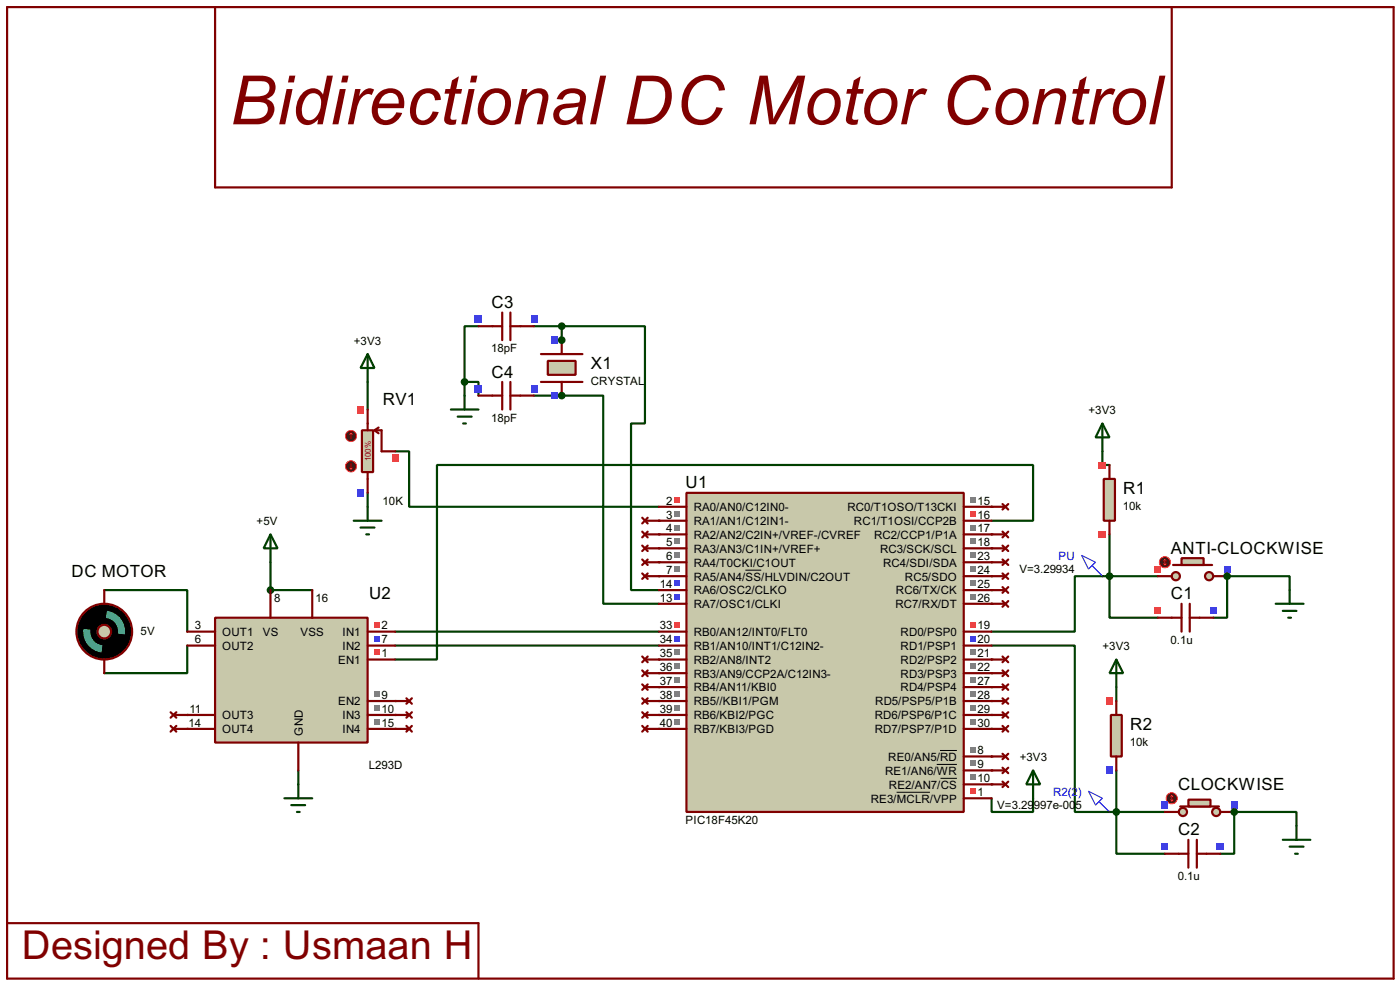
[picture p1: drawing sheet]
<svg xmlns="http://www.w3.org/2000/svg" width="256mm" height="180mm" viewBox="0 0 256 180" stroke-linecap="round" stroke-linejoin="round" font-family="sans-serif">
<path d="M67.4 69.9v5.1M67.4 90.2v2.6M203.3 97.8v15.3h8.8M49.6 102.9v5.1M202 105.5h10.1M224.8 105.5h11.5v2.5" fill="none" stroke="#004000" stroke-width=".4"/>
<circle cx="224.8" cy="105.5" r=".2" fill="#004000"/>
<path d="M224.8 105.5v7.6h-2.5M203.3 148.6h10.1M204.5 141v15.3h8.9M226.1 148.6h11.4v2.6" fill="none" stroke="#004000" stroke-width=".4"/>
<circle cx="226.1" cy="148.6" r=".2" fill="#004000"/>
<path d="M202 82.6v2.5h1.3M204.5 125.8v2.5M226.1 148.6v7.7h-2.5" fill="none" stroke="#004000" stroke-width=".4"/>
<g fill="#004000">
<circle cx="120.7" cy="102.9" r=".2"/>
<circle cx="120.7" cy="105.5" r=".2"/>
<circle cx="120.7" cy="120.7" r=".2"/>
<circle cx="120.7" cy="123.2" r=".2"/>
<circle cx="120.7" cy="125.8" r=".2"/>
<circle cx="120.7" cy="128.3" r=".2"/>
<circle cx="120.7" cy="130.9" r=".2"/>
<circle cx="120.7" cy="133.4" r=".2"/>
<circle cx="181.7" cy="92.8" r=".2"/>
<circle cx="181.7" cy="100.4" r=".2"/>
<circle cx="181.7" cy="102.9" r=".2"/>
<circle cx="181.7" cy="105.5" r=".2"/>
<circle cx="181.7" cy="108" r=".2"/>
<circle cx="181.7" cy="110.5" r=".2"/>
</g>
<path d="M181.7 118.2h15.2v30.4h6.4M202 105.5h-5.1v10.1h-15.2" fill="none" stroke="#004000" stroke-width=".4"/>
<g fill="#004000">
<circle cx="181.7" cy="120.7" r=".2"/>
<circle cx="181.7" cy="123.2" r=".2"/>
<circle cx="181.7" cy="125.8" r=".2"/>
<circle cx="181.7" cy="128.3" r=".2"/>
<circle cx="181.7" cy="130.9" r=".2"/>
<circle cx="181.7" cy="133.4" r=".2"/>
<circle cx="181.7" cy="138.5" r=".2"/>
<circle cx="181.7" cy="141" r=".2"/>
<circle cx="181.7" cy="143.6" r=".2"/>
</g>
<path d="M181.7 146.1v2.5h7.6v-2.5" fill="none" stroke="#004000" stroke-width=".4"/>
<circle cx="181.7" cy="97.8" r=".2" fill="#004000"/>
<path d="M72.4 82.6h2.6v10.2h45.7" fill="none" stroke="#004000" stroke-width=".4"/>
<g fill="#004000">
<circle cx="120.7" cy="95.3" r=".2"/>
<circle cx="120.7" cy="97.8" r=".2"/>
<circle cx="120.7" cy="100.4" r=".2"/>
</g>
<path d="M19.1 108h15.2v7.6M34.3 118.2v5h-15.2M72.4 115.6h48.3" fill="none" stroke="#004000" stroke-width=".4"/>
<g fill="#004000">
<circle cx="34.3" cy="130.9" r=".2"/>
<circle cx="34.3" cy="133.4" r=".2"/>
</g>
<path d="M72.4 118.2h48.3" fill="none" stroke="#004000" stroke-width=".4"/>
<g fill="#004000">
<circle cx="72.4" cy="130.9" r=".2"/>
<circle cx="72.4" cy="133.4" r=".2"/>
</g>
<path d="M181.7 95.3h7.6v-10.2h-109.2v35.6h-7.7" fill="none" stroke="#004000" stroke-width=".4"/>
<g fill="#004000">
<circle cx="72.4" cy="128.3" r=".2"/>
<circle cx="49.6" cy="108" r=".2"/>
</g>
<path d="M49.6 108h7.6M54.7 141v2.6" fill="none" stroke="#004000" stroke-width=".4"/>
<circle cx="102.9" cy="72.4" r=".2" fill="#004000"/>
<path d="M97.8 72.4h12.7v38.1h10.2" fill="none" stroke="#004000" stroke-width=".4"/>
<circle cx="102.9" cy="62.3" r=".2" fill="#004000"/>
<path d="M87.7 59.7h-2.6v10.2M97.8 59.7h5.1M102.9 59.7h15.3v17.8h-2.6v30.5h5.1M102.9 59.7v2.6M85.1 69.9h2.6v2.5M85.1 69.9v2.5M49.6 97.8l1.3 2.6h-2.6zM49.6 97.8v5.1M189.3 141l1.3 2.6h-2.6zM189.3 141v5.1" fill="none" stroke="#004000" stroke-width=".4"/>
<circle cx="19.1" cy="115.6" r="5.1" fill="#000" stroke="#800000" stroke-width=".4"/>
<circle cx="19.1" cy="115.6" r="1.25" fill="#c8c8aa" stroke="#800000" stroke-width=".4"/>
<g fill="#000" stroke="#000" stroke-width=".4">
<path d="M16.2 113.1a3.8 3.8 0 0 1 3.4-1.3l-.2 1.3a2.5 2.5 0 0 0-2.8 2.2l-1.3-.2 .2-.8z" fill-rule="evenodd"/>
<path d="M18.8 118.1a2.5 2.5 0 0 0 2.8-2.1l1.3 .1a3.8 3.8 0 0 1-4.3 3.3z" fill-rule="evenodd"/>
</g>
<g fill="#00c0c0">
<path d="M15.3 115.1l1.3 .2a2.53 2.53 0 0 0 2.2 2.8l-.2 1.3a3.8 3.8 0 0 1-3.3-4.3z" fill-rule="evenodd"/>
<path d="M19.6 111.8a3.8 3.8 0 0 1 3.3 4.3l-1.3-.1a2.45 2.45 0 0 0-2.2-2.9z" fill-rule="evenodd"/>
</g>
<path d="M19.1 108v2.5M19.1 120.7v2.5" fill="none" stroke="#800000" stroke-width=".4"/>
<circle cx="49.5" cy="108" r=".5" fill="#004000" stroke="#004000" stroke-width=".4"/>
<path d="M52.1 146.1h5.1M53.4 147.4h2.5M54.4 148.6h.5M54.7 143.6v2.5" fill="none" stroke="#004000" stroke-width=".4"/>
<path d="M66.3 78.8h2.1v7.6h-2.1z" fill="#c8c8aa" stroke="#800000" stroke-width=".4"/>
<path d="M67.4 75v3.8M68.6 78.8l.8 .5M68.6 78.8h1.3v3.8h2.5M69.4 78.3l-.8 .5M67.4 86.4v3.8" fill="none" stroke="#800000" stroke-width=".4"/>
<circle cx="64.3" cy="79.8" r="1" fill="#400000" stroke="#f00" stroke-width=".2"/>
<path d="M64.3 79.3l-.2 .3M64.3 79.3l.3 .3M64.3 79.3v1" fill="none" stroke="#f00" stroke-width=".2"/>
<circle cx="64.3" cy="85.4" r="1" fill="#400000" stroke="#f00" stroke-width=".2"/>
<path d="M64.1 85.7l.2 .2M64.3 84.9v1M64.6 85.7l-.3 .2" fill="none" stroke="#f00" stroke-width=".2"/>
<path d="M65.5 89.6h1.2v1.3h-1.2z" fill="#4040ff"/>
<g fill="#ff4040">
<path d="M65.5 74.3h1.2v1.3h-1.2z"/>
<path d="M71.8 83.2h1.3v1.3h-1.3z"/>
</g>
<path d="M67.4 64.8l1.2 2.6h-2.5zM67.4 64.8v5.1M64.8 95.3h5.1M66.1 96.6h2.5M67.1 97.8h.5M67.4 92.8v2.5" fill="none" stroke="#004000" stroke-width=".4"/>
<g fill="#c8c8aa" stroke="#800000" stroke-width=".4">
<circle cx="215.4" cy="105.5" r=".75"/>
<circle cx="221.5" cy="105.5" r=".75"/>
</g>
<path d="M214.9 103.4h7.2" fill="none" stroke="#800000" stroke-width=".4"/>
<path d="M216.5 102.2h4v1.2h-4z" fill="#c8c8aa" stroke="#800000" stroke-width=".4"/>
<path d="M212.1 105.5h2.6M222.3 105.5h2.5" fill="none" stroke="#800000" stroke-width=".4"/>
<circle cx="213.4" cy="102.9" r="1" fill="#400000" stroke="#f00" stroke-width=".2"/>
<path d="M213.2 103.2l.2 .2M213.4 102.4v1M213.4 102.4l.3 .3M213.4 102.4l-.2 .3M213.7 103.2l-.3 .2" fill="none" stroke="#f00" stroke-width=".2"/>
<path d="M224.2 103.6h1.3v1.2h-1.3z" fill="#4040ff"/>
<path d="M211.5 103.6h1.3v1.2h-1.3z" fill="#ff4040"/>
<path d="M202.2 87.7h2.1v7.6h-2.1z" fill="#c8c8aa" stroke="#800000" stroke-width=".4"/>
<path d="M203.3 85.1v2.6M203.3 95.3v2.5" fill="none" stroke="#800000" stroke-width=".4"/>
<g fill="#ff4040">
<path d="M201.3 84.5h1.3v1.3h-1.3z"/>
<path d="M201.3 97.2h1.3v1.3h-1.3z"/>
</g>
<circle cx="203.2" cy="105.5" r=".5" fill="#004000" stroke="#004000" stroke-width=".4"/>
<path d="M233.7 110.5h5.1M235 111.8h2.5M236 113.1h.5M236.3 108v2.5" fill="none" stroke="#004000" stroke-width=".4"/>
<path d="M198.2 101.7l2.5 1.2-1.3 1.3zM200.2 103.7l1.8 1.8" fill="none" stroke="#0000c0" stroke-width=".2"/>
<path d="M212.1 113.1h4.4M216.5 110.5v5.1M218 110.5v5.1M218 113.1h4.3" fill="none" stroke="#800000" stroke-width=".4"/>
<path d="M211.5 111.2h1.3v1.2h-1.3z" fill="#ff4040"/>
<path d="M221.7 111.2h1.2v1.2h-1.2z" fill="#4040ff"/>
<circle cx="224.8" cy="105.5" r=".5" fill="#004000" stroke="#004000" stroke-width=".4"/>
<g fill="#c8c8aa" stroke="#800000" stroke-width=".4">
<circle cx="216.7" cy="148.6" r=".75"/>
<circle cx="222.8" cy="148.6" r=".75"/>
</g>
<path d="M216.2 147.6h7.1" fill="none" stroke="#800000" stroke-width=".4"/>
<path d="M217.7 146.4h4.1v1.2h-4.1z" fill="#c8c8aa" stroke="#800000" stroke-width=".4"/>
<path d="M213.4 148.6h2.6M223.6 148.6h2.5" fill="none" stroke="#800000" stroke-width=".4"/>
<circle cx="214.6" cy="146.1" r="1" fill="#400000" stroke="#f00" stroke-width=".2"/>
<path d="M214.4 146.4l.3 .2M214.7 145.6v1M214.7 145.6l.2 .3M214.7 145.6l-.3 .3M214.9 146.4l-.2 .2" fill="none" stroke="#f00" stroke-width=".2"/>
<g fill="#4040ff">
<path d="M225.5 146.7h1.2v1.3h-1.2z"/>
<path d="M212.8 146.7h1.2v1.3h-1.2z"/>
</g>
<path d="M203.5 130.9h2v7.6h-2z" fill="#c8c8aa" stroke="#800000" stroke-width=".4"/>
<path d="M204.5 128.3v2.6M204.5 138.5v2.5" fill="none" stroke="#800000" stroke-width=".4"/>
<path d="M202.6 127.7h1.3v1.3h-1.3z" fill="#ff4040"/>
<path d="M202.6 140.4h1.3v1.3h-1.3z" fill="#4040ff"/>
<circle cx="204.5" cy="148.6" r=".5" fill="#004000" stroke="#004000" stroke-width=".4"/>
<path d="M235 153.7h5.1M236.3 155h2.5M237.3 156.3h.5M237.5 151.2v2.5" fill="none" stroke="#004000" stroke-width=".4"/>
<path d="M199.4 144.8l2.6 1.3-1.3 1.3zM201.5 146.9l1.8 1.7" fill="none" stroke="#0000c0" stroke-width=".2"/>
<path d="M213.4 156.3h4.3M217.7 153.7v5.1M219.3 153.7v5.1M219.3 156.3h4.3" fill="none" stroke="#800000" stroke-width=".4"/>
<g fill="#4040ff">
<path d="M212.8 154.4h1.2v1.2h-1.2z"/>
<path d="M222.9 154.4h1.3v1.2h-1.3z"/>
</g>
<circle cx="226.1" cy="148.6" r=".5" fill="#004000" stroke="#004000" stroke-width=".4"/>
<path d="M202 77.5l1.3 2.6h-2.6zM202 77.5v5.1M204.5 120.7l1.3 2.5h-2.5zM204.5 120.7v5.1" fill="none" stroke="#004000" stroke-width=".4"/>
<g fill="none" stroke="#800000" stroke-width=".4">
<path d="M1.3 1.3h254v177.8h-254zM39.4 1.3v33h175.3v-33M117.7 94.8l1 1M117.7 97.3l1 1.1M117.7 99.9l1 1M118.2 95.3h2.5M118.2 97.8h2.5M118.7 94.8l-1 1M118.7 97.3l-1 1.1M118.7 99.9l-1 1M181.7 97.8h2.5M181.7 92.8h2.5"/>
<path d="M183.7 92.3l1 1M183.7 97.3l1 1.1M183.7 99.9l1 1M184.7 92.3l-1 1M184.7 97.3l-1 1.1M184.7 99.9l-1 1M117.7 102.4l1 1M117.7 105l1 1M118.2 100.4h2.5M118.2 102.9h2.5M118.2 105.5h2.5M118.7 102.4l-1 1"/>
<path d="M118.7 105l-1 1M181.7 100.4h2.5M181.7 102.9h2.5M181.7 105.5h2.5M181.7 108h2.5M181.7 110.5h2.5M183.7 102.4l1 1M183.7 105l1 1M183.7 107.5l1 1M183.7 110l1 1.1M184.7 102.4l-1 1M184.7 105l-1 1"/>
<path d="M184.7 107.5l-1 1M184.7 110l-1 1.1M117.7 120.2l1 1M117.7 122.7l1 1.1M117.7 125.3l1 1M117.7 127.8l1 1M117.7 130.4l1 1M117.7 132.9l1 1M118.2 120.7h2.5M118.2 123.2h2.5M118.2 125.8h2.5M118.2 128.3h2.5"/>
<path d="M118.2 130.9h2.5M118.2 133.4h2.5M118.7 120.2l-1 1M118.7 122.7l-1 1.1M118.7 125.3l-1 1M118.7 127.8l-1 1M118.7 130.4l-1 1M118.7 132.9l-1 1M181.7 120.7h2.5M181.7 123.2h2.5M181.7 125.8h2.5M181.7 128.3h2.5"/>
<path d="M181.7 130.9h2.5M181.7 133.4h2.5M181.7 138.5h2.5M183.7 120.2l1 1M183.7 122.7l1 1.1M183.7 125.3l1 1M183.7 127.8l1 1M183.7 130.4l1 1M183.7 132.9l1 1M183.7 138l1 1M184.7 120.2l-1 1M184.7 122.7l-1 1.1"/>
<path d="M184.7 125.3l-1 1M184.7 127.8l-1 1M184.7 130.4l-1 1M184.7 132.9l-1 1M184.7 138l-1 1M181.7 141h2.5M181.7 143.6h2.5M183.7 140.5l1 1M183.7 143.1l1 1M184.7 140.5l-1 1M184.7 143.1l-1 1M1.3 169h86.4v10.1"/>
</g>
<path d="M125.8 90.2h50.8v58.4h-50.8z" fill="#c8c8aa" stroke="#800000" stroke-width=".4"/>
<g fill="none" stroke="#800000" stroke-width=".4">
<path d="M120.7 92.8h5.1M120.7 95.3h5.1M120.7 97.8h5.1M176.6 92.8h5.1M176.6 95.3h5.1M176.6 97.8h5.1M120.7 102.9h5.1M120.7 105.5h5.1M120.7 108h5.1M120.7 110.5h5.1M120.7 115.6h5.1M120.7 118.2h5.1"/>
<path d="M120.7 100.4h5.1M176.6 102.9h5.1M176.6 105.5h5.1M176.6 108h5.1M176.6 110.5h5.1M176.6 115.6h5.1M176.6 118.2h5.1M176.6 100.4h5.1M120.7 120.7h5.1M120.7 123.2h5.1M120.7 125.8h5.1M120.7 128.3h5.1"/>
<path d="M120.7 130.9h5.1M120.7 133.4h5.1M176.6 120.7h5.1M176.6 123.2h5.1M176.6 125.8h5.1M176.6 128.3h5.1M176.6 130.9h5.1M176.6 133.4h5.1M176.6 138.5h5.1M176.6 141h5.1M176.6 143.6h5.1M176.6 146.1h5.1"/>
</g>
<path d="M136.6 104.4h2.9M171.6 139.9h3.7M172.2 137.4h3.1M164.3 145h6.1M172.3 142.5h3" fill="none" stroke="#000" stroke-width=".18"/>
<g fill="#808080">
<path d="M123.6 101.1h1v1.1h-1z"/>
<path d="M123.6 103.7h1v1h-1z"/>
</g>
<g fill="#4040ff">
<path d="M123.6 106.2h1v1h-1z"/>
<path d="M123.6 108.8h1v1h-1z"/>
</g>
<path d="M123.6 113.8h1v1.1h-1z" fill="#ff4040"/>
<path d="M123.6 116.4h1v1h-1z" fill="#4040ff"/>
<g fill="#808080">
<path d="M123.6 118.9h1v1h-1z"/>
<path d="M123.6 121.5h1v1h-1z"/>
<path d="M123.6 124h1v1h-1z"/>
<path d="M123.6 126.5h1v1.1h-1z"/>
<path d="M123.6 129.1h1v1h-1z"/>
<path d="M123.6 131.6h1v1h-1z"/>
<path d="M177.7 91h1v1h-1z"/>
<path d="M177.7 98.6h1v1h-1z"/>
<path d="M177.7 101.1h1v1.1h-1z"/>
<path d="M177.7 103.7h1v1h-1z"/>
<path d="M177.7 106.2h1v1h-1z"/>
<path d="M177.7 108.8h1v1h-1z"/>
</g>
<path d="M177.7 113.8h1v1.1h-1z" fill="#ff4040"/>
<path d="M177.7 116.4h1v1h-1z" fill="#4040ff"/>
<g fill="#808080">
<path d="M177.7 118.9h1v1h-1z"/>
<path d="M177.7 121.5h1v1h-1z"/>
<path d="M177.7 124h1v1h-1z"/>
<path d="M177.7 126.5h1v1.1h-1z"/>
<path d="M177.7 129.1h1v1h-1z"/>
<path d="M177.7 131.6h1v1h-1z"/>
<path d="M177.7 136.7h1v1h-1z"/>
<path d="M177.7 139.2h1v1.1h-1z"/>
<path d="M177.7 141.8h1v1h-1z"/>
</g>
<g fill="#ff4040">
<path d="M177.7 144.3h1v1h-1z"/>
<path d="M177.7 93.5h1v1h-1z"/>
</g>
<path d="M177.7 96.1h1v1h-1z" fill="#808080"/>
<path d="M123.6 91h1v1h-1z" fill="#ff4040"/>
<g fill="#808080">
<path d="M123.6 93.5h1v1h-1z"/>
<path d="M123.6 96.1h1v1h-1z"/>
<path d="M123.6 98.6h1v1h-1z"/>
</g>
<g fill="none" stroke="#800000" stroke-width=".4">
<path d="M31.3 130.4l1 1M31.3 132.9l1 1M31.8 130.9h2.5M31.8 133.4h2.5M32.3 130.4l-1 1M32.3 132.9l-1 1M72.4 130.9h2.6M72.4 128.3h2.6M72.4 133.4h2.6M74.5 130.4l1 1M74.5 127.8l1 1M74.5 132.9l1 1"/>
<path d="M75.5 130.4l-1 1M75.5 127.8l-1 1M75.5 132.9l-1 1"/>
</g>
<path d="M39.4 113.1h28v22.8h-28z" fill="#c8c8aa" stroke="#800000" stroke-width=".4"/>
<g fill="none" stroke="#800000" stroke-width=".4">
<path d="M34.3 115.6h5.1M34.3 118.2h5.1M49.6 108v5.1M57.2 108v5.1M67.4 115.6h5M67.4 118.2h5M34.3 130.9h5.1M34.3 133.4h5.1M54.7 135.9v5.1M67.4 130.9h5M67.4 133.4h5M67.4 120.7h5"/>
<path d="M67.4 128.3h5"/>
</g>
<path d="M68.5 113.8h1v1.1h-1z" fill="#ff4040"/>
<path d="M68.5 116.4h1v1h-1z" fill="#4040ff"/>
<g fill="#808080">
<path d="M68.5 129.1h1v1h-1z"/>
<path d="M68.5 131.6h1v1h-1z"/>
</g>
<path d="M68.5 118.9h1v1h-1z" fill="#ff4040"/>
<path d="M68.5 126.5h1v1.1h-1z" fill="#808080"/>
<path d="M99.1 64.8h7.6M99.1 69.9h7.6" fill="none" stroke="#800000" stroke-width=".4"/>
<path d="M100.4 66.1h5.1v2.5h-5.1z" fill="#c8c8aa" stroke="#800000" stroke-width=".4"/>
<path d="M102.9 62.3v2.5M102.9 69.9v2.5" fill="none" stroke="#800000" stroke-width=".4"/>
<g fill="#4040ff">
<path d="M101 61.6h1.3v1.3h-1.3z"/>
<path d="M101 71.8h1.3v1.3h-1.3z"/>
</g>
<path d="M87.7 59.7h4.3M92 57.2v5.1M93.5 57.2v5.1M93.5 59.7h4.3" fill="none" stroke="#800000" stroke-width=".4"/>
<g fill="#4040ff">
<path d="M87 57.8h1.3v1.3h-1.3z"/>
<path d="M97.2 57.8h1.3v1.3h-1.3z"/>
</g>
<path d="M87.7 72.4h4.3M92 69.9v5.1M93.5 69.9v5.1M93.5 72.4h4.3" fill="none" stroke="#800000" stroke-width=".4"/>
<g fill="#4040ff">
<path d="M87 70.5h1.3v1.3h-1.3z"/>
<path d="M97.2 70.5h1.3v1.3h-1.3z"/>
</g>
<g fill="#004000" stroke="#004000" stroke-width=".4">
<circle cx="102.9" cy="72.4" r=".5"/>
<circle cx="102.9" cy="62.3" r=".5"/>
<circle cx="85.1" cy="69.9" r=".5"/>
<circle cx="102.9" cy="59.7" r=".5"/>
</g>
<path d="M82.6 75h5.1M83.9 76.3h2.5M84.9 77.5h.5M85.1 72.4v2.6" fill="none" stroke="#004000" stroke-width=".4"/>
<text font-size="13.9" fill="#800000" x="42.2" y="22.8">Bidirectional DC Motor Control</text>
<text font-size="8.2" fill="#800000" x="4" y="175.6">Designed By : Usmaan H</text>
<g font-size="3.5">
<text x="90.1" y="56.4">C3</text>
<text x="90.1" y="69.1">C4</text>
<text x="108.3" y="67.5">X1</text>
<text x="70.2" y="74.1">RV1</text>
<text x="125.6" y="89.4">U1</text>
<text x="205.8" y="90.4">R1</text>
<text x="214.5" y="101.4">ANTI-CLOCKWISE</text>
<text x="13.1" y="105.6">DC MOTOR</text>
<text x="67.6" y="109.7">U2</text>
<text x="214.5" y="109.7">C1</text>
<text x="207.1" y="133.6">R2</text>
<text x="215.8" y="144.5">CLOCKWISE</text>
<text x="215.8" y="152.9">C2</text>
</g>
<g font-size="2.4">
<text x="64.8" y="63.1">+3V3</text>
<text x="90" y="64.5">18pF</text>
<text x="108.2" y="70.4">CRYSTAL</text>
<text x="90" y="77.2">18pF</text>
<text x="199.4" y="75.8">+3V3</text>
<text x="70.1" y="92.4">10K</text>
<text x="122.1" y="92.4">2</text>
<text x="122.1" y="94.9">3</text>
<text x="127.1" y="93.6">RA0/AN0/C12IN0-</text>
<text x="155.2" y="93.6">RC0/T1OSO/T13CKI</text>
<text x="179.1" y="92.4">15</text>
<text x="179.1" y="94.9">16</text>
<text x="205.7" y="93.3">10k</text>
<text x="47" y="96.1">+5V</text>
<text x="122.1" y="97.4">4</text>
<text x="122.1" y="100">5</text>
<text x="127.1" y="96.1">RA1/AN1/C12IN1-</text>
<text x="127.1" y="98.6">RA2/AN2/C2IN+/VREF-/CVREF</text>
<text x="127.1" y="101.2">RA3/AN3/C1IN+/VREF+</text>
<text x="156.4" y="96.1">RC1/T1OSI/CCP2B</text>
<text x="160.1" y="98.6">RC2/CCP1/P1A</text>
<text x="161.2" y="101.2">RC3/SCK/SCL</text>
<text x="179.1" y="100">18</text>
<text x="179.1" y="97.4">17</text>
<text x="120.9" y="107.6">14</text>
<text x="122.1" y="102.5">6</text>
<text x="122.1" y="105.1">7</text>
<text x="127.1" y="103.7">RA4/T0CKI/C1OUT</text>
<text x="127.1" y="106.3">RA5/AN4/SS/HLVDIN/C2OUT</text>
<text x="161.8" y="103.7">RC4/SDI/SDA</text>
<text x="165.8" y="106.3">RC5/SDO</text>
<text x="179.1" y="102.5">23</text>
<text x="179.1" y="105.1">24</text>
<text x="179.1" y="107.6">25</text>
<text x="186.7" y="104.9">V=3.29934</text>
<text x="50.2" y="110.1">8</text>
<text x="57.8" y="110.1">16</text>
<text x="120.9" y="110.1">13</text>
<text x="127.1" y="108.8">RA6/OSC2/CLKO</text>
<text x="127.1" y="111.3">RA7/OSC1/CLKI</text>
<text x="164" y="111.3">RC7/RX/DT</text>
<text x="164.1" y="108.8">RC6/TX/CK</text>
<text x="179.1" y="110.1">26</text>
<text x="25.8" y="116.2">5V</text>
<text x="35.7" y="115.2">3</text>
<text x="35.7" y="117.8">6</text>
<text x="40.7" y="116.4">OUT1</text>
<text x="40.7" y="119">OUT2</text>
<text x="48.1" y="116.4">VS</text>
<text x="55" y="116.4">VSS</text>
<text x="62.7" y="116.4">IN1</text>
<text x="62.7" y="119">IN2</text>
<text x="69.9" y="115.2">2</text>
<text x="69.9" y="117.8">7</text>
<text x="120.9" y="115.2">33</text>
<text x="120.9" y="117.8">34</text>
<text x="127.1" y="116.4">RB0/AN12/INT0/FLT0</text>
<text x="127.1" y="119">RB1/AN10/INT1/C12IN2-</text>
<text x="165" y="116.4">RD0/PSP0</text>
<text x="165" y="119">RD1/PSP1</text>
<text x="179.1" y="115.2">19</text>
<text x="179.1" y="117.8">20</text>
<text x="202" y="119">+3V3</text>
<text x="214.5" y="117.8">0.1u</text>
<text x="61.9" y="121.5">EN1</text>
<text x="69.9" y="120.3">1</text>
<text x="120.9" y="120.3">35</text>
<text x="120.9" y="122.8">36</text>
<text x="120.9" y="125.4">37</text>
<text x="127.1" y="121.5">RB2/AN8/INT2</text>
<text x="127.1" y="124">RB3/AN9/CCP2A/C12IN3-</text>
<text x="165" y="121.5">RD2/PSP2</text>
<text x="165" y="124">RD3/PSP3</text>
<text x="179.1" y="120.3">21</text>
<text x="179.1" y="122.8">22</text>
<text x="179.1" y="125.4">27</text>
<text x="34.7" y="130.5">11</text>
<text x="40.7" y="131.7">OUT3</text>
<text x="61.9" y="129.1">EN2</text>
<text x="62.7" y="131.7">IN3</text>
<text x="69.9" y="130.5">10</text>
<text x="69.9" y="127.9">9</text>
<text x="120.9" y="127.9">38</text>
<text x="120.9" y="130.5">39</text>
<text x="127.1" y="126.6">RB4/AN11/KBI0</text>
<text x="127.1" y="129.1">RB5//KBI1/PGM</text>
<text x="127.1" y="131.7">RB6/KBI2/PGC</text>
<text x="160.2" y="131.7">RD6/PSP6/P1C</text>
<text x="160.3" y="129.1">RD5/PSP5/P1B</text>
<text x="165" y="126.6">RD4/PSP4</text>
<text x="179.1" y="127.9">28</text>
<text x="179.1" y="130.5">29</text>
<text x="34.6" y="133">14</text>
<text x="40.7" y="134.2">OUT4</text>
<text x="55.5" y="134.6" transform="rotate(-90 55.5 134.6)">GND</text>
<text x="62.7" y="134.2">IN4</text>
<text x="69.9" y="133">15</text>
<text x="120.9" y="133">40</text>
<text x="127.1" y="134.2">RB7/KBI3/PGD</text>
<text x="160.2" y="134.2">RD7/PSP7/P1D</text>
<text x="179.1" y="133">30</text>
<text x="207" y="136.5">10k</text>
<text x="67.6" y="140.7">L293D</text>
<text x="162.1" y="141.8">RE1/AN6/WR</text>
<text x="162.7" y="139.3">RE0/AN5/RD</text>
<text x="179.1" y="138.1">8</text>
<text x="179.1" y="140.6">9</text>
<text x="179.1" y="143.2">10</text>
<text x="186.8" y="139.3">+3V3</text>
<text x="159.5" y="146.9">RE3/MCLR/VPP</text>
<text x="162.8" y="144.4">RE2/AN7/CS</text>
<text x="179.1" y="145.7">1</text>
<text x="182.7" y="148.1">V=3.29</text>
<text x="189.4" y="148.1">997e-00</text>
<text x="197" y="148.1">5</text>
<text x="125.6" y="150.8">PIC18F45K20</text>
<text x="215.8" y="161">0.1u</text>
</g>
<g font-size="2.4" fill="#0000c0">
<text x="193.9" y="102.5">PU</text>
<text x="192.9" y="145.6">R2(2</text>
<text x="197.5" y="145.6">)</text>
</g>
<text font-size="1.7" fill="#c00000" x="68" y="84.5" transform="rotate(-90 68 84.5)">100%</text>
</svg>
